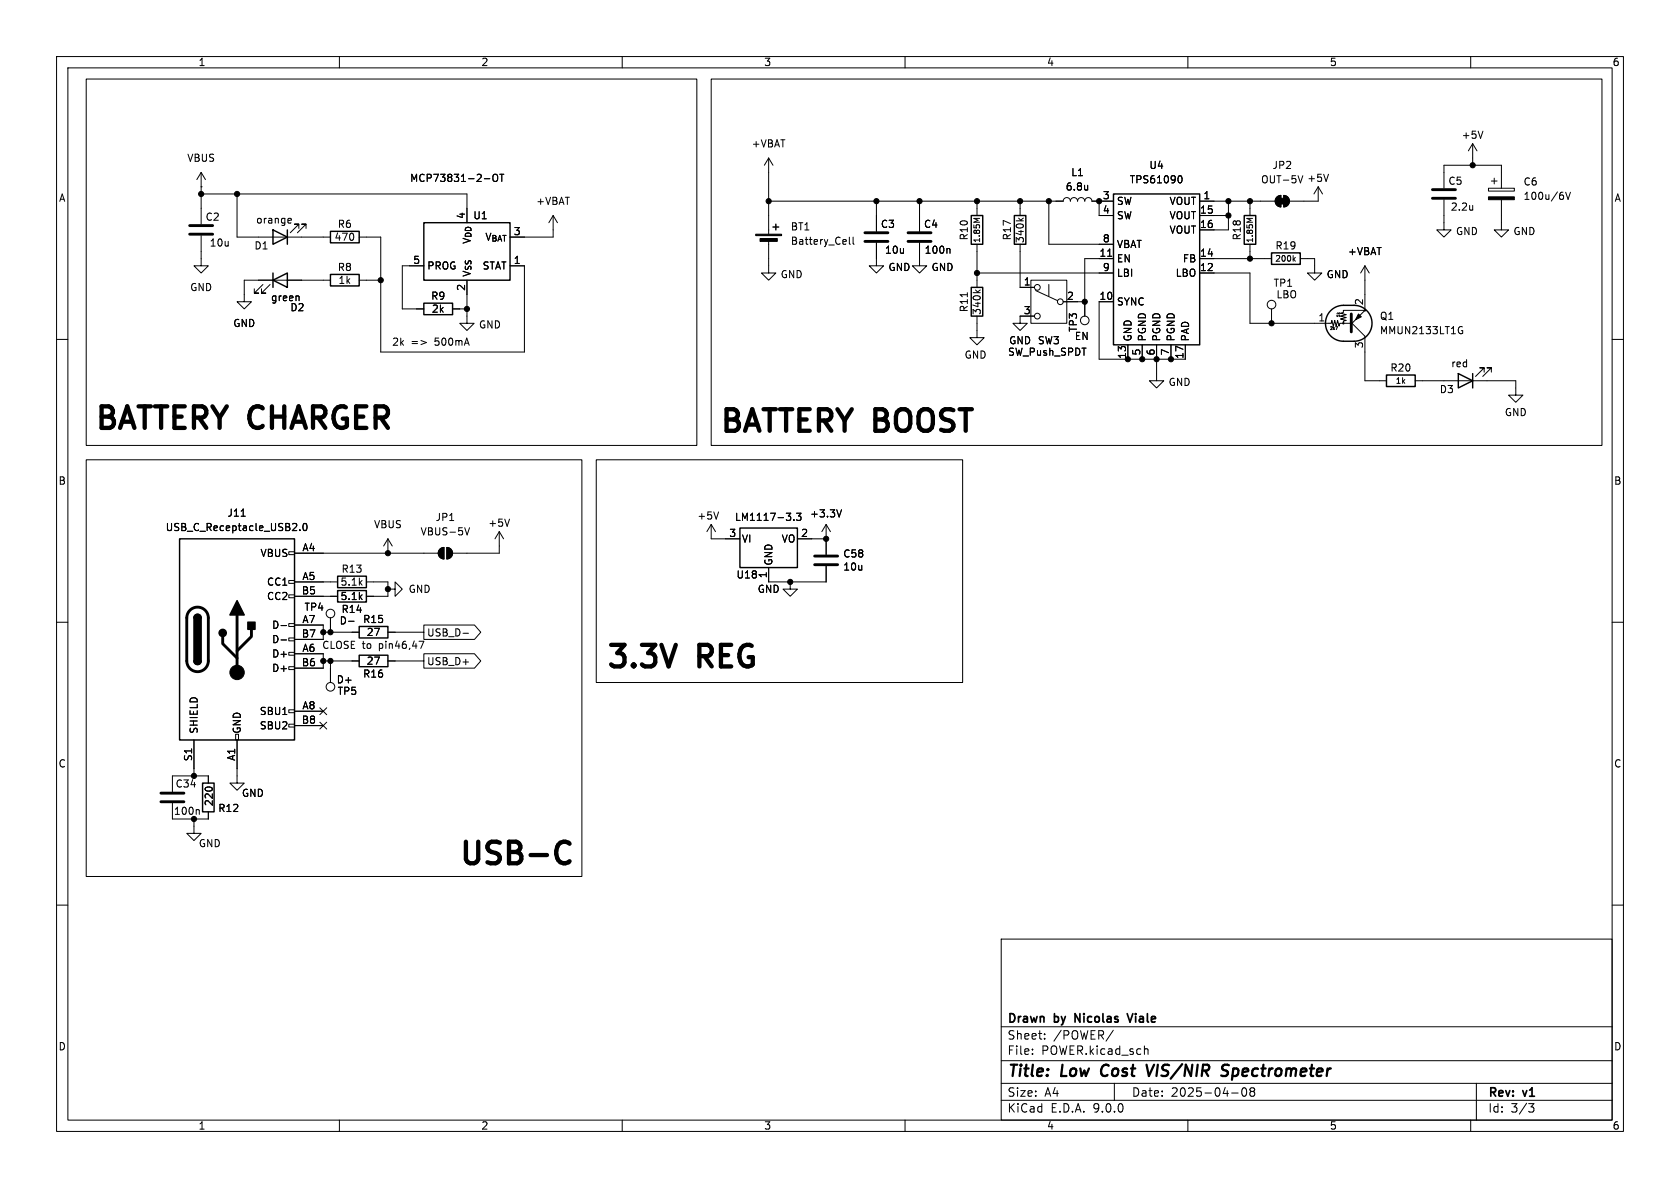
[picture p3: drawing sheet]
<svg xmlns="http://www.w3.org/2000/svg" width="297mm" height="210mm" viewBox="0 0 297 210" stroke-linecap="round" stroke-linejoin="round" font-family="sans-serif">
<g fill="none" stroke="#000" stroke-width=".18">
<path d="M10 10h277v190h-277zM12 12h273v186h-273zM15.2 14h108v64.7h-108zM60 10v2M110 10v2M125.7 14h157.5v64.7h-157.5zM160 10v2M210 10v2M260 10v2M35.6 33h.1M35.6 34.3h46.9v2.5M35.6 30.5l-.8 1.3"/>
<path d="M35.6 30.5l.7 1.3M35.6 30.5v9.1M41.9 34.3v7.6h16.5M51.1 38.6l.3 .1 .1 .2-.6 .1M51.4 39.4h-.3M85.6 31.6h1M87.3 30.9l.1-.1a.43 .43 0 0 1 .6 .4v.5a.42 .42 0 0 1-.4 .4 .42 .42 0 0 1-.5-.4v-.5zM88.3 30.8h.8M88.7 30.8v1.3M97.8 38.1l-.8 1.3M97.8 38.1l.8 1.3M97.8 38.1v3.8h-5.1"/>
<path d="M135.9 35.6h52.1a.64 .64 0 0 1 .6-.7 .64 .64 0 0 1 .6 .7 .64 .64 0 0 1 .7-.7 .64 .64 0 0 1 .6 .7 .64 .64 0 0 1 .6-.7 .64 .64 0 0 1 .7 .7 .64 .64 0 0 1 .6-.7 .64 .64 0 0 1 .6 .7h3.8M135.9 27.9v13.5M135.9 27.9l-.8 1.3M135.9 27.9l.8 1.3M154.9 35.6v5.3M162.6 35.6v5.3M172.7 35.6v2.5M173.2 38.6h-1l.7 .3M180.1 38.6l.5 .4M180.3 35.6v2.5M180.9 38.6l-.5 .3M185.4 35.6v7.6h11.4"/>
<path d="M192.3 32.8v.8M192.3 33.5h-.1M194.3 35.6v2.5h2.5M208.4 31.1h.2a.68 .68 0 0 1 .4 .6 .68 .68 0 0 1-.4 .6h-.2M212.1 35.6h13.3M212.1 38.1h5.1M217.2 35.6v5h-5.1M221 35.6v2.5M221.4 38.6h-1l.8 .3M225.7 34.8l.7-.3v2.1a1.02 1.02 0 0 1-.9-.7 1.02 1.02 0 0 1 .2-1.1zM226.9 34.5a1.02 1.02 0 0 1 1.1 1.1 1.02 1.02 0 0 1-1.1 1zM230.3 31.1l-.4 1.2"/>
<path d="M233 33l-.7 1.3M233 33l.8 1.3M233 33v2.6h-5M234.9 30.8l-.5 1.3M255.3 35.3v5.3h1.2l-1.2 1.3-1.3-1.3h1.3M255.3 33.3v-4.1h10.1v4.1M260.3 25.4v3.8M260.3 25.4l-.7 1.3M260.3 25.4l.8 1.3M260.4 36.3v.9M260.4 37l-.1 .1M262.2 23.2l-.5 1.3"/>
<path d="M263.1 33.3h4.6v.5h-4.6zM263.7 32h1M264.2 31.5v1M265.4 35.3v5.3h1.3l-1.3 1.3-1.2-1.3h1.2M276.4 34.6v.5M276.8 34l.4 1.3 .4-1.3M35.6 41.7v5.3h1.2l-1.2 1.3-1.3-1.3h1.3M46.5 50.3l-1.5 1.5h.7h-.7v-.7M47.8 50.3l-1.6 1.5h.8h-.8v-.7M52.8 52.4l.1 .8M52.8 40.4v-.8h-.7h.7l-1.5 1.5M54.1 40.4v-.8h-.8h.8l-1.5 1.5"/>
<path d="M58.4 49.5h-15.2v3.8h1.2l-1.2 1.3-1.3-1.3h1.3M63.5 49.5h3.8M63.5 41.9h3.8v20.3h25.4v-15.2h-2.5M74.9 47h-3.8v7.6h3.8M80 54.6h2.5M82.5 49.5v7.7h1.3l-1.3 1.2-1.2-1.2h1.2M135.9 42.4v5.9h1.3l-1.3 1.2-1.3-1.2h1.3M150.2 41.9v1.1l.1 .2M150.8 41.9v1.1l.2 .2M154.9 42.9v4.1h1.3l-1.3 1.3-1.2-1.3h1.2M162.6 42.9v4.1h1.2l-1.2 1.3-1.3-1.3h1.3M167.8 43.9l.1 .2v.7"/>
<path d="M171 51.7v.8M172.5 51.3l.4 .4M172.7 55.9v3.8h1.3l-1.3 1.3-1.3-1.3h1.3M172.7 48.3h24.1M172.7 43.2v7.6M173.3 51.3l-.5 .3M180.3 43.2v7.6h2.6M182.2 49.5h6.4v7.7h-6.4zM182.9 55.9h-2.6v1.3h1.3l-1.3 1.2-1.2-1.2h1.2M183.1 51.4l3.8 1.7M185.4 50.3v2M188 53.3h3.8"/>
<path d="M195.8 45.3h.7M196.8 45.7h-5v10.2M196.8 53.3h-2.5v10.2h15.2v-2.5M212.1 48.3h8.9v8.9h14.3l.2-.6 .2 1.1 .3-1.1 .2 1.1 .3-1.1 .2 1.1 .2-.5h1.9M212.1 45.7h12.7M221 43.2v2.5M224.8 54.6v2.6M228.7 45.8l.3 .4M229 45.5l-.4 .4M229.9 45.7h2.5v2.6h1.3l-1.3 1.2-1.3-1.2h1.3M235.3 57.8h.2M235.8 57.8v.5"/>
<path d="M236.1 57.8h.4l-.3 .5M236.3 55.5h.5M236.8 55.8l-.4 .1M237.5 57.2v-.4l.5-.2-1-.2 1-.3-1-.2 1-.3-1-.2 .5-.2v-.3h3.8l-2.5 2.5M238.8 56.9l2.5 2.5v7.9h3.8M241.3 47l-.8 1.3M241.3 47l.8 1.3M241.3 47v7.6M258 57.8h.5M258.3 58.5h.3v.4l-.3 .1-.3-.1M10 60h2M74.4 60.2l1 .4-1 .3"/>
<path d="M199.4 61v2.5M201.9 61v2.5M204.5 61v6.3h1.2l-1.2 1.3-1.3-1.3h1.3M207 61v2.5M250.2 67.3h17.8v2.6h1.2l-1.2 1.2-1.3-1.2h1.3M262.4 65.8v-.8h-.8h.8l-1.5 1.5M263.7 65.8v-.8h-.8h.8l-1.6 1.5M285 60h2M15.2 81.3h87.7v73.6h-87.7zM42.6 91.3h.8M51.1 97.5h1v.5h-1zM52.1 97.8h25.4"/>
<path d="M53 93.7v.1M53.7 92.6l.2-.1a.68 .68 0 0 1 .4 .7 .68 .68 0 0 1-.4 .6 .84 .84 0 0 1-.2-1.2zM68.6 97.8h.1M68.6 95.3l-.8 1.2M68.6 95.3l.7 1.2M68.6 95.3v2.5M77.8 97.1l.7-.3v2a1.02 1.02 0 0 1-.9-.6 1.02 1.02 0 0 1 .2-1.1zM79 96.8a1.02 1.02 0 0 1 1 1 1.02 1.02 0 0 1-1 1zM82.2 93.3l.4 1.3 .4-1.3M88.3 94l-.8 1.3M88.3 94l.7 1.3M88.3 94v3.8h-8.3"/>
<path d="M90.1 91.8l-.4 1.2M105.4 81.3h64.8v39.4h-64.8zM125.7 92.7l-.7 1.3M125.7 92.7l.8 1.3M125.7 92.7v2.6h5.1M127 90.5l-.4 1.3M140.3 91.9v.1M140.8 90.7h.8l-.4 .5 .3 .1v.6l-.1 .1-.6-.1M141 95.3h5M146 95.3h.1M146 92.7l-.7 1.3M146 92.7l.8 1.3"/>
<path d="M146 92.7v5.3M148.8 90.1l-.5 1.3M10 110h2M49.7 110.6h1M49.7 113.1h1M51.1 102.6h1v.5h-1zM51.1 105.2h1v.5h-1zM51.1 110.2h1v.5h-1zM51.1 112.8h1v.5h-1zM51.1 115.3h1v.5h-1zM51.1 117.9h1v.5h-1zM52.1 102.9h7.6"/>
<path d="M52.1 105.4h7.6M52.1 110.5h5v2.5h-5M52.1 115.6h5v2.5h-5M57.1 116.8h6.4M57.1 111.8h6.4M58.4 109.2v2.6M58.4 116.8v3.9M61.6 109.8h1M64.8 102.9h3.8v2.5h-3.8M68.6 104.1h1.2v-1.2l1.3 1.2-1.3 1.3v-1.3M68.6 116.8h6.3M68.6 111.8h6.3"/>
<path d="M74.1 113.4h.8l-.5 1.2M74.9 110.5h9l1.1 1.3-1.1 1.2h-9zM74.9 115.6h9l1.1 1.2-1.1 1.3h-9zM81.9 111.9h.9M139.7 102.9v1.2h1.3l-1.3 1.3-1.3-1.3h1.3M146 100.1v2.8h-10.1v-2.6M285 110h2M34.3 130.8v6.4M36.8 138.4v-1.2h-6.3v2.8M41.7 129.8h.5v1h-.5zM41.9 130.8v7.6h1.3l-1.3 1.3-1.3-1.3h1.3M51.1 125.5h1v.5h-1z"/>
<path d="M51.1 128h1v.5h-1zM52.1 125.7h5M52.1 128.3h5M56.5 127.7l1.3 1.2M56.5 125.1l1.3 1.2M57.8 127.7l-1.3 1.2M57.8 125.1l-1.3 1.2M30.5 142v2.8h6.3v-1.3M34.3 144.8v2.5h1.3l-1.3 1.3-1.3-1.3h1.3M35.1 143.1l.1 .2v.7M10 160h2M177 166h108v32h-108z"/>
<path d="M285 160h2M60 198v2M110 198v2M160 198v2M177 194.5h108M177 191.5h108M177 187.5h108M177 181.5h108M182.5 186.3v.1M182.5 185.5v.1M184.7 183.6v.1M184.7 182.8v.1"/>
<path d="M196.8 182.1l-1.3 2M197 191.5v3M202.4 185.5h.5l.1 .9M210 198v2M217.7 193.2h1.2M219.7 192.4a.81 .81 0 0 0 .3 1.4l.2-.1 .2-.5-.2-.8M221 192.4v.3l.2 .2M221.2 192.9l-.2 .3v.5l.2 .1 .5-.1 .1-.2-.1-.4-.2-.2M221.2 192.9h.3M221.7 192.4l.1 .3-.3 .2M260 198v2M261 191.5v6.5"/>
<path d="M270.2 195.1h1l-.5 .6 .4 .1 .1 .5-.3 .3h-.4"/>
<circle cx="183.4" cy="55.9" r=".51"/>
<circle cx="183.4" cy="50.8" r=".51"/>
<circle cx="187.5" cy="53.3" r=".51"/>
<circle cx="191.8" cy="56.6" r=".76"/>
<circle cx="224.8" cy="53.8" r=".76"/>
<circle cx="237.5" cy="57.2" r=".13"/>
<circle cx="241.3" cy="54.9" r=".13"/>
<circle cx="58.4" cy="108.5" r=".76"/>
<circle cx="58.4" cy="121.4" r=".76"/>
</g>
<path d="M194.9 188.5a1.27 1.27 0 0 0 0 1.6M202.7 188.2l.4 2 .9-2M217.3 188.3a.85 .85 0 0 0-1.1 .1 .45 .45 0 0 0 .2 .8l.4 .1a.49 .49 0 0 1 .3 .5 .49 .49 0 0 1-.5 .4l-.7-.1" fill="none" stroke="#000" stroke-width=".4"/>
<path d="M199.3 179.2l.5 1.5 .5-1.5M190.1 180.7v-1.5l.8 1.5" fill="none" stroke="#000" stroke-width=".3"/>
<g fill="none" stroke="#000" stroke-width=".25">
<path d="M74.9 39.4h15.3v10.1h-15.3zM137.2 39.6v1M171.7 38.1h2v5.1h-2zM179.3 38.1h2.1v5.1h-2.1zM196.8 34.3h15.3v26.7h-15.3zM220 38.1h2v5.1h-2zM48.3 49.5l2.5-1.2v2.5zM48.3 40.6l2.5 1.3-2.5 1.3zM48.3 48.3v2.5M50.8 40.6v2.6M58.4 48.5h5.1v2h-5.1zM58.4 40.9h5.1v2h-5.1z"/>
<path d="M74.9 53.6h5.1v2h-5.1zM136.7 40.1h1M171.7 50.8h2v5.1h-2zM224.8 44.7h5.1v2h-5.1zM235.2 54.9a3.2 3.2 0 0 1 2.3-.9h1.9a3.2 3.2 0 0 1 3.2 3.2 3.2 3.2 0 0 1-3.2 3.1h-1.9a3.2 3.2 0 0 1-2.9-1.9 3.2 3.2 0 0 1 .6-3.5zM245.1 66.3h5.1v2h-5.1zM257.8 66l2.5 1.3-2.5 1.3zM260.3 66v2.6M31.7 95.3h20.4v35.5h-20.4zM130.8 93.3h10.2v7h-10.2zM34.3 109.2a.64 .64 0 0 1 .6-.6 .64 .64 0 0 1 .7 .6M34.3 116.8a.64 .64 0 0 0 .6 .7 .64 .64 0 0 0 .7-.7"/>
<path d="M59.7 101.9h5.1v2h-5.1zM59.7 104.4h5.1v2h-5.1zM63.5 115.8h5.1v2.1h-5.1zM63.5 110.7h5.1v2.1h-5.1zM35.8 138.4h2v5.1h-2z"/>
</g>
<path d="M238.9 55.5v3.2z" fill="#000" stroke="#000" stroke-width=".51"/>
<g fill="#000" stroke="#000" stroke-width=".18">
<path d="M226.2 35.1h1v1h-1zM225.7 34.8l.7-.3v2.1a1.02 1.02 0 0 1-.9-.7 1.02 1.02 0 0 1 .2-1.1zM226.9 34.5a1.02 1.02 0 0 1 1.1 1.1 1.02 1.02 0 0 1-1.1 1zM263.1 34.8h4.6v.5h-4.6zM133.6 41.4h4.6v.3h-4.6zM134.4 42.2h3v.5h-3zM240.2 55.5l.5 .5-1.1 .5zM77.8 97.1l.7-.3v2a1.02 1.02 0 0 1-.9-.6 1.02 1.02 0 0 1 .2-1.1zM79 96.8a1.02 1.02 0 0 1 1 1 1.02 1.02 0 0 1-1 1z"/>
<circle cx="35.6" cy="34.3" r=".46"/>
<circle cx="41.9" cy="34.3" r=".46"/>
<circle cx="135.9" cy="35.6" r=".46"/>
<circle cx="154.9" cy="35.6" r=".46"/>
<circle cx="162.6" cy="35.6" r=".46"/>
<circle cx="172.7" cy="35.6" r=".46"/>
<circle cx="180.3" cy="35.6" r=".46"/>
<circle cx="185.4" cy="35.6" r=".46"/>
<circle cx="194.3" cy="35.6" r=".46"/>
<circle cx="217.2" cy="35.6" r=".46"/>
<circle cx="217.2" cy="38.1" r=".46"/>
<circle cx="221" cy="35.6" r=".46"/>
<circle cx="260.3" cy="29.2" r=".46"/>
<circle cx="67.3" cy="49.5" r=".46"/>
<circle cx="82.5" cy="54.6" r=".46"/>
<circle cx="172.7" cy="48.3" r=".46"/>
<circle cx="191.8" cy="53.3" r=".46"/>
<circle cx="221" cy="45.7" r=".46"/>
<circle cx="224.8" cy="57.2" r=".46"/>
<circle cx="199.4" cy="63.5" r=".46"/>
<circle cx="201.9" cy="63.5" r=".46"/>
<circle cx="204.5" cy="63.5" r=".46"/>
<circle cx="207" cy="63.5" r=".46"/>
<circle cx="68.6" cy="97.8" r=".46"/>
<circle cx="146" cy="95.3" r=".46"/>
<circle cx="41.9" cy="118.9" r="1.27"/>
<circle cx="57.1" cy="111.8" r=".46"/>
<circle cx="57.1" cy="116.8" r=".46"/>
<circle cx="58.4" cy="116.8" r=".46"/>
<circle cx="58.4" cy="111.8" r=".46"/>
<circle cx="68.6" cy="104.1" r=".46"/>
<circle cx="139.7" cy="102.9" r=".46"/>
<circle cx="34.3" cy="137.2" r=".46"/>
<circle cx="34.3" cy="144.8" r=".46"/>
</g>
<g fill="none" stroke="#000" stroke-width=".51">
<path d="M33.5 39.9h4.1M253.2 33.5h4.1M253.2 35.1h4.1M33.5 41.4h4.1M152.9 41.1h4.1M152.9 42.7h4.1M160.5 41.1h4.1M160.5 42.7h4.1M144 98.3h4.1M144 99.8h4.1M33.6 107.9a1.9 1.9 0 0 1 2-.4 1.9 1.9 0 0 1 1.2 1.7v7.6a1.91 1.91 0 0 1-1.9 1.9 1.91 1.91 0 0 1-1.9-1.9v-7.7l.2-.7zM39.4 112.5v1.3l2.5 2.5"/>
<path d="M41.9 108.7v10.2M44.4 111.3v1.2l-2.5 2.6M28.4 140.2h4.1M28.4 141.7h4.1"/>
</g>
<g fill="#000" stroke="#000" stroke-width=".25">
<path d="M34.3 109.2h1.3v7.6h-1.3zM34.3 116.8h1.3a.64 .64 0 0 1-.7 .7 .64 .64 0 0 1-.6-.7zM34.5 108.8a.64 .64 0 0 1 .7-.2 .64 .64 0 0 1 .4 .6h-1.3zM41.9 106.2l1.3 2.5h-2.6zM43.8 110h1.3v1.3h-1.3z"/>
<circle cx="39.4" cy="111.9" r=".63"/>
</g>
<path d="M119.5 114l-1.3 3.8M99.1 149a1.34 1.34 0 0 1 1.6 .2M100.7 152.2a1.34 1.34 0 0 1-1.6 .2" fill="none" stroke="#000" stroke-width=".76"/>
<g font-size="5.3">
<text x="16.3" y="77">BATTERY CHARGER</text>
<text x="126.8" y="77.5">BATTERY BOOST</text>
<text x="106.7" y="119.1">3.3V</text>
<text x="123.5" y="119.1">REG</text>
<text x="80.7" y="153.9">USB-C</text>
</g>
<g font-size="2.8">
<text x="178" y="190.9">Title:</text>
<text x="187.7" y="190.9">Low</text>
<text x="195.5" y="190.9">Cost</text>
<text x="204.4" y="190.9">VIS/NIR</text>
<text x="218.4" y="190.9">Spectrometer</text>
</g>
<g font-size="2.1">
<text x="178" y="184">Sheet:</text>
<text x="178" y="181.2">Drawn</text>
<text x="186.2" y="184">/POWER/</text>
<text x="186.5" y="181.2">by</text>
<text x="190.7" y="181.2">Nicolas</text>
<text x="200.7" y="181.2">Viale</text>
<text x="178" y="186.7">File:</text>
<text x="184.1" y="186.7">POWER.kicad_sch</text>
<text x="178" y="196.9">KiCad</text>
<text x="178" y="194.1">Size:</text>
<text x="184.7" y="194.1">A4</text>
<text x="185.7" y="196.9">E.D.A.</text>
<text x="193.3" y="196.9">9.0.0</text>
<text x="200" y="194.1">Date:</text>
<text x="207" y="194.1">2025-04-08</text>
<text x="263" y="194.3">Rev:</text>
<text x="263" y="196.9">Id:</text>
<text x="267.1" y="196.9">3/3</text>
<text x="269.4" y="194.3">v1</text>
</g>
<g font-size="1.8">
<text x="35" y="11.9">1</text>
<text x="85" y="11.9">2</text>
<text x="135" y="11.9">3</text>
<text x="185" y="11.9">4</text>
<text x="235" y="11.9">5</text>
<text x="285" y="11.9">6</text>
<text x="33" y="28.8">VBUS</text>
<text x="132.8" y="26.3">+VBAT</text>
<text x="258.3" y="24.7">+5V</text>
<text x="10.3" y="35.9">A</text>
<text x="72.4" y="32.4">MCP73831-2-OT</text>
<text x="188.3" y="33.9">6.8u</text>
<text x="189.3" y="31.3">L1</text>
<text x="194.9" y="35.3">3</text>
<text x="199.6" y="32.6">TPS61090</text>
<text x="203.1" y="30.1">U4</text>
<text x="212.7" y="35.3">1</text>
<text x="222.8" y="32.6">OUT-5V</text>
<text x="224.9" y="30.1">JP2</text>
<text x="231" y="32.4">+5V</text>
<text x="256" y="32.9">C5</text>
<text x="269.2" y="33">C6</text>
<text x="269.2" y="35.5">100u/6V</text>
<text x="285.3" y="35.9">A</text>
<text x="36.3" y="39.2">C2</text>
<text x="45.2" y="39.7">orange</text>
<text x="59.6" y="40.5">R6</text>
<text x="82.3" y="38.8" transform="rotate(-90 82.3 38.8)">4</text>
<text x="83.6" y="39">U1</text>
<text x="90.7" y="41.7">3</text>
<text x="94.7" y="36.4">+VBAT</text>
<text x="139.7" y="40.9">BT1</text>
<text x="155.6" y="40.5">C3</text>
<text x="163.3" y="40.5">C4</text>
<text x="194.9" y="37.8">4</text>
<text x="197.4" y="36.4">SW</text>
<text x="197.4" y="39">SW</text>
<text x="206.7" y="36.4">VOUT</text>
<text x="206.7" y="39">VOUT</text>
<text x="206.7" y="41.5">VOUT</text>
<text x="212" y="37.8">15</text>
<text x="212" y="40.4">16</text>
<text x="256.4" y="37.4">2.2u</text>
<text x="257.3" y="41.8">GND</text>
<text x="267.5" y="41.8">GND</text>
<text x="37" y="43.8">10u</text>
<text x="44.9" y="44.3">D1</text>
<text x="59" y="42.8">470</text>
<text x="73" y="46.7">5</text>
<text x="75.4" y="47.9">PROG</text>
<text x="85.2" y="47.9">STAT</text>
<text x="85.7" y="42.8">V_{BAT}</text>
<text x="90.7" y="46.7">1</text>
<text x="139.7" y="43.5">Battery_Cell</text>
<text x="156.4" y="45.1">10u</text>
<text x="163.4" y="45.1">100n</text>
<text x="171.3" y="42.6" transform="rotate(-90 171.3 42.6)">R10</text>
<text x="178.9" y="42.6" transform="rotate(-90 178.9 42.6)">R17</text>
<text x="181.2" y="43.1" transform="rotate(-90 181.2 43.1)">340k</text>
<text x="194.3" y="45.5">11</text>
<text x="194.9" y="42.9">8</text>
<text x="197.4" y="44">VBAT</text>
<text x="197.4" y="46.6">EN</text>
<text x="209" y="46.6">FB</text>
<text x="212" y="45.5">14</text>
<text x="219.6" y="42.6" transform="rotate(-90 219.6 42.6)">R18</text>
<text x="225.4" y="44.3">R19</text>
<text x="238.2" y="45.3">+VBAT</text>
<text x="33.5" y="51.7">GND</text>
<text x="47.8" y="53.4">green</text>
<text x="59.6" y="48.1">R8</text>
<text x="59.7" y="50.4">1k</text>
<text x="76.1" y="53.2">R9</text>
<text x="82.3" y="51.5" transform="rotate(-90 82.3 51.5)">2</text>
<text x="83.4" y="49" transform="rotate(-90 83.4 49)">V_{SS}V_{DD}</text>
<text x="137.9" y="49.4">GND</text>
<text x="157" y="48.1">GND</text>
<text x="164.6" y="48.1">GND</text>
<text x="180.9" y="50.5">1</text>
<text x="188.5" y="53.1">2</text>
<text x="194.3" y="53.1">10</text>
<text x="194.9" y="48">9</text>
<text x="197.4" y="49.1">LBI</text>
<text x="207.8" y="49.1">LBO</text>
<text x="212" y="48">12</text>
<text x="225.1" y="50.9">TP1</text>
<text x="225.6" y="52.9">LBO</text>
<text x="234.4" y="49.4">GND</text>
<text x="41.1" y="58">GND</text>
<text x="51.2" y="55.2">D2</text>
<text x="76.2" y="55.5">2k</text>
<text x="84.6" y="58.3">GND</text>
<text x="171.3" y="55.3" transform="rotate(-90 171.3 55.3)">R11</text>
<text x="173.6" y="55.8" transform="rotate(-90 173.6 55.8)">340k</text>
<text x="180.9" y="55.6">3</text>
<text x="190.6" y="58.8" transform="rotate(-90 190.6 58.8)">TP3</text>
<text x="197.4" y="54.2">SYNC</text>
<text x="233" y="56.9">1</text>
<text x="241" y="54" transform="rotate(-90 241 54)">2</text>
<text x="243.8" y="56.7">Q1</text>
<text x="243.8" y="59.3">MMUN2133LT1G</text>
<text x="69.2" y="61.3">2k</text>
<text x="72.6" y="61.3">=&gt;</text>
<text x="77" y="61.3">500mA</text>
<text x="170.4" y="63.6">GND</text>
<text x="178.1" y="63.1">SW_Push_SPDT</text>
<text x="178.3" y="61.1">GND SW3</text>
<text x="189.9" y="60.3">EN</text>
<text x="199.1" y="63.5" transform="rotate(-90 199.1 63.5)">13</text>
<text x="200.3" y="60.5" transform="rotate(-90 200.3 60.5)">GND</text>
<text x="201.7" y="62.9" transform="rotate(-90 201.7 62.9)">5</text>
<text x="202.8" y="60.5" transform="rotate(-90 202.8 60.5)">PGND</text>
<text x="204.2" y="62.9" transform="rotate(-90 204.2 62.9)">6</text>
<text x="205.3" y="60.5" transform="rotate(-90 205.3 60.5)">PGND</text>
<text x="206.8" y="62.9" transform="rotate(-90 206.8 62.9)">7</text>
<text x="207.9" y="60.5" transform="rotate(-90 207.9 60.5)">PGND</text>
<text x="209.3" y="63.5" transform="rotate(-90 209.3 63.5)">17</text>
<text x="210.4" y="60.5" transform="rotate(-90 210.4 60.5)">PAD</text>
<text x="241" y="61.7" transform="rotate(-90 241 61.7)">3</text>
<text x="245.7" y="65.9">R20</text>
<text x="256.5" y="65.1">red</text>
<text x="206.5" y="68.4">GND</text>
<text x="254.4" y="69.7">D3</text>
<text x="265.9" y="73.8">GND</text>
<text x="10.3" y="85.9">B</text>
<text x="285.3" y="85.9">B</text>
<text x="29.2" y="94.1">USB_C_Receptacle_USB2.0</text>
<text x="40.1" y="91.5">J11</text>
<text x="66" y="93.6">VBUS</text>
<text x="74.3" y="94.8">VBUS-5V</text>
<text x="76.9" y="92.3">JP1</text>
<text x="86.2" y="93.3">+5V</text>
<text x="123.2" y="92">+5V</text>
<text x="128.8" y="95">3</text>
<text x="129.8" y="92.3">LM1117-3.3</text>
<text x="141.5" y="95">2</text>
<text x="143.1" y="91.7">+3.3V</text>
<text x="46" y="98.7">VBUS</text>
<text x="53.4" y="97.5">A4</text>
<text x="60.3" y="101.4">R13</text>
<text x="131.1" y="96.1">VI</text>
<text x="136.8" y="100.1" transform="rotate(-90 136.8 100.1)">GND</text>
<text x="138.1" y="96.1">VO</text>
<text x="149" y="98.8">C58</text>
<text x="149" y="101.1">10u</text>
<text x="47.1" y="103.7">CC1</text>
<text x="47.1" y="106.3">CC2</text>
<text x="53.3" y="105.2">B5</text>
<text x="53.4" y="102.6">A5</text>
<text x="60.1" y="103.7">5.1k</text>
<text x="60.1" y="106.3">5.1k</text>
<text x="72.1" y="105">GND</text>
<text x="130.1" y="102.5">U18</text>
<text x="133.9" y="105">GND</text>
<text x="135.6" y="102.3" transform="rotate(-90 135.6 102.3)">1</text>
<text x="48" y="111.4">D-</text>
<text x="48" y="113.9">D-</text>
<text x="53.3" y="112.8">B7</text>
<text x="53.4" y="110.2">A7</text>
<text x="53.7" y="108.2">TP4</text>
<text x="60" y="110.6">D-</text>
<text x="60.3" y="108.6">R14</text>
<text x="64.1" y="110.3">R15</text>
<text x="64.7" y="112.6">27</text>
<text x="75.4" y="112.7">USB_D-</text>
<text x="48" y="116.4">D+</text>
<text x="48" y="119">D+</text>
<text x="53.3" y="117.9">B6</text>
<text x="53.4" y="115.3">A6</text>
<text x="56.9" y="114.9">CLOSE to</text>
<text x="64.1" y="120">R16</text>
<text x="64.7" y="117.7">27</text>
<text x="67.1" y="114.9">pin46,47</text>
<text x="75.4" y="117.8">USB_D+</text>
<text x="53.4" y="125.5">A8</text>
<text x="59.4" y="121">D+</text>
<text x="59.6" y="123">TP5</text>
<text x="35.2" y="129.8" transform="rotate(-90 35.2 129.8)">SHIELD</text>
<text x="42.8" y="129.8" transform="rotate(-90 42.8 129.8)">GND</text>
<text x="45.8" y="126.6">SBU1</text>
<text x="45.8" y="129.1">SBU2</text>
<text x="53.3" y="128">B8</text>
<text x="10.3" y="135.9">C</text>
<text x="34" y="134.7" transform="rotate(-90 34 134.7)">S1</text>
<text x="41.7" y="134.6" transform="rotate(-90 41.7 134.6)">A1</text>
<text x="285.3" y="135.9">C</text>
<text x="30.9" y="139.4">C34</text>
<text x="37.8" y="142.6" transform="rotate(-90 37.8 142.6)">220</text>
<text x="38.5" y="143.7">R12</text>
<text x="42.7" y="141.1">GND</text>
<text x="30.7" y="144.2">100n</text>
<text x="35" y="150">GND</text>
<text x="10.3" y="185.9">D</text>
<text x="285.3" y="185.9">D</text>
<text x="35" y="199.9">1</text>
<text x="85" y="199.9">2</text>
<text x="135" y="199.9">3</text>
<text x="185" y="199.9">4</text>
<text x="235" y="199.9">5</text>
<text x="285" y="199.9">6</text>
</g>
<g font-size="1.4">
<text x="173.5" y="43" transform="rotate(-90 173.5 43)">1.85M</text>
<text x="221.7" y="43" transform="rotate(-90 221.7 43)">1.85M</text>
<text x="225.3" y="46.5">200k</text>
<text x="246.6" y="68">1k</text>
</g>
<g font-size=".7">
<text x="235" y="58.5">2k7</text>
<text x="237.1" y="56.3" transform="rotate(-90 237.1 56.3)">1k</text>
</g>
</svg>
